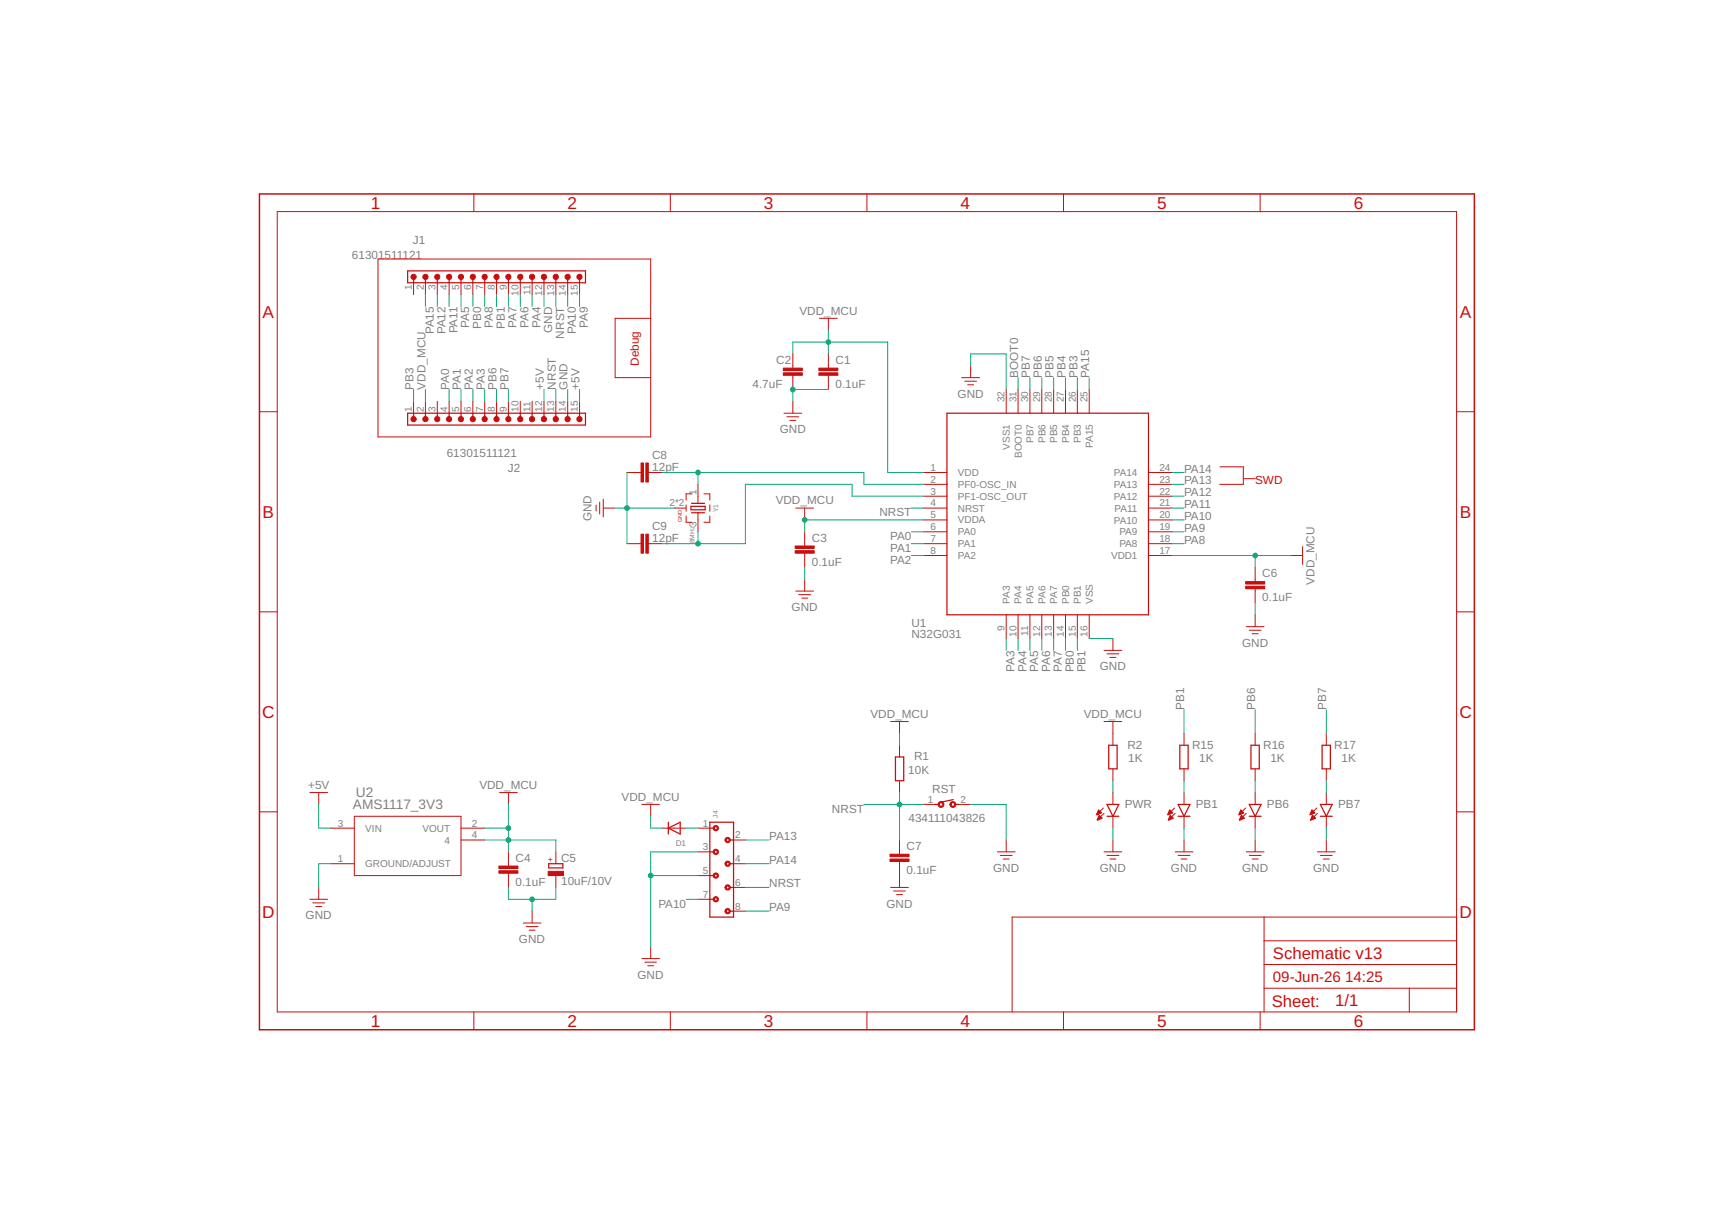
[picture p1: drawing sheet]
<svg xmlns="http://www.w3.org/2000/svg" width="297mm" height="210mm" viewBox="0 0 297 210" stroke-linecap="round" stroke-linejoin="round" font-family="sans-serif">
<g fill="none" stroke="#c90d0c" stroke-width=".17">
<path d="M47.5 36.3h202.2v137.1h-202.2zM81.2 33.2v3.1M114.9 33.2v3.1M148.6 33.2v3.1M182.3 33.2v3.1M216 33.2v3.1M64.8 44.4h46.7v30.5h-46.7zM70.9 48.5v2M72.9 48.5v2M75 48.5v2M77 48.5v2M79 48.5v2"/>
<path d="M81 48.5v2M83.1 48.5v2M85.1 48.5v2M87.1 48.5v2M89.2 48.5v2M91.2 48.5v2M93.2 48.5v2M95.3 48.5v2M97.3 48.5v2M99.3 48.5v2M111.5 54.5h-6.1v10.2h6.1M140.5 54.5h3"/>
<path d="M142 54.5v2.1M44.5 70.5h3M70.9 68.8v2M72.9 68.8v2M75 68.8v2M77 68.8v2M79 68.8v2M81 68.8v2M83.1 68.8v2M85.1 68.8v2M87.1 68.8v2M89.2 68.8v2"/>
<path d="M91.2 68.8v2M93.2 68.8v2M95.3 68.8v2M97.3 68.8v2M99.3 68.8v2M134.4 70.8h3M134.9 71.4h2M135.4 72h1M135.9 60.6v2.5M135.9 64.3v2.4M135.9 68.8v2M142 60.6v2.5"/>
<path d="M142 64.3v2.4M164.8 64.7h3.1M165.4 65.3h2M165.9 65.9h1M166.4 62.7v2M172.5 66.7v4.1M174.5 66.7v4.1M176.5 66.7v4.1M178.6 66.7v4.1M180.6 66.7v4.1M182.6 66.7v4.1M184.7 66.7v4.1"/>
<path d="M186.7 66.7v4.1M209.1 80h4v3h-4.1M249.7 70.5h3M102.2 86.6v1M102.8 86v2.1M103.4 87.1h2M103.4 85.5v3.1M107.5 81h2.4M107.5 93.2h2.4M111.1 81h2.4M111.1 93.2h2.4M115.6 87.1h2"/>
<path d="M117.6 86.5v1.1M117.6 88.4v1.1h1M118.6 84.6h-1v1.1M119.6 83v3.3M119.6 87.9v3.2M120.6 84.6h1.1v1.1M121.7 86.5v1.1M121.7 88.4v1.1h-1.1M136.4 87.1h3M137.9 87.1v2M137.9 91.1v2.5M137.9 94.8v2.4"/>
<path d="M137.9 99.3v2M158.2 83h4.1M158.2 81h4.1M158.2 85h4.1M158.2 87.1h4.1M158.2 89.1h4.1M158.2 91.1h4.1M158.2 93.2h4.1M158.2 95.2h4.1M196.8 83h4.1M196.8 81h4.1M196.8 85h4.1"/>
<path d="M196.8 87.1h4.1M196.8 89.1h4.1M196.8 91.1h4.1M196.8 93.2h4.1M196.8 95.2h4.1M213.1 82h2M215.1 97.2v2.5M221.2 95.2h2.1M223.3 93.7v3M44.5 104.8h3M136.4 101.3h3M136.9 101.9h2"/>
<path d="M137.4 102.5h1M172.5 105.3v4.1M174.5 105.3v4.1M176.5 105.3v4.1M178.6 105.3v4.1M180.6 105.3v4.1M182.6 105.3v4.1M184.7 105.3v4.1M186.7 105.3v4.1M189.2 111.4h3.1M189.7 112h2.1M190.2 112.6h1.1"/>
<path d="M190.8 109.4v2M213.6 107.4h3.1M214.1 108h2.1M214.6 108.6h1M215.1 100.9v2.4M215.1 105.3v2.1M249.7 104.8h3M44.5 139.1h3M53.1 135.8h3.1M54.6 135.8v2M60.7 139.9h18.3v10.1h-18.3zM85.6 135.8h3.1"/>
<path d="M87.1 135.8v2M110 137.8h3M111.5 137.8v2.1M152.7 123.6h3M154.2 123.6v2.1M154.2 127.7v2M154.2 133.8v2M158.2 137.8h2.1M164.3 137.8h2.1M189.1 138.5l-1.1 1.1M189.2 123.6h3.1M189.2 139.4l-1.1 1.1"/>
<path d="M190.8 123.6v4.1M190.8 131.7v2.1M190.8 135.8v2M190.8 139.9v2M201.3 138.5l-1.1 1.1M201.4 139.4l-1.1 1.1M202.9 125.7v2M202.9 131.7v2.1M202.9 135.8v2M202.9 139.9v2M213.5 138.5l-1.1 1.1M213.6 139.4l-1.1 1.1"/>
<path d="M215.1 125.7v2M215.1 131.7v2.1M215.1 135.8v2M215.1 139.9v2M225.7 138.5l-1.1 1.1M225.8 139.4l-1.1 1.1M227.3 125.7v2M227.3 131.7v2.1M227.3 135.8v2M227.3 139.9v2M249.7 139.1h3M53.1 154.1h3.1"/>
<path d="M53.6 154.7h2M54.1 155.3h1M54.6 152.1v2M56.7 148h4M56.7 141.9h4M79 141.9h4.1M79 143.9h4.1M87.1 146v2.4M87.1 149.6v2.5M89.7 158.2h3M90.2 158.8h2M90.7 159.4h1"/>
<path d="M91.2 156.1v2.1M95.3 146v2M95.3 150v2.1M113.5 141.9h4.1M119.6 146h2.1M119.6 141.9h2.1M119.6 150h2.1M119.6 154.1h2.1M125.7 152.1h2.1M125.7 148h2.1M125.7 143.9h2.1M125.7 156.1h2.1"/>
<path d="M152.7 152.1h3M153.2 152.7h2M153.7 153.3h1M154.2 143.9v2.5M154.2 147.6v4.5M170.9 146h3.1M171.4 146.6h2.1M172 147.2h1M172.5 143.9v2.1M189.2 146h3.1M189.7 146.6h2.1M190.2 147.2h1.1"/>
<path d="M190.8 143.9v2.1M201.4 146h3.1M201.9 146.6h2.1M202.4 147.2h1.1M202.9 143.9v2.1M213.6 146h3.1M214.1 146.6h2.1M214.6 147.2h1M215.1 143.9v2.1M216.7 157.1v16.3M225.8 146h3.1M226.3 146.6h2"/>
<path d="M226.8 147.2h1M227.3 143.9v2.1M249.7 157.1h-76.2v16.3M81.2 173.4v3M110 164.3h3M110.5 164.9h2M111 165.5h1M111.5 162.2v2.1M114.9 173.4v3M148.6 173.4v3M182.3 173.4v3M216 173.4v3"/>
<path d="M216.7 169.3h33M216.7 165.3h33M216.7 161.2h33M241.6 169.3v4.1"/>
</g>
<path d="M44.5 33.2h208.2v143.2h-208.2z" fill="none" stroke="#c90d0c" stroke-width=".25"/>
<g fill="none" stroke="#c90d0c" stroke-width=".21">
<path d="M69.9 46.4h30.5v2.1h-30.5zM70.9 47.4v1.1M72.9 47.4v1.1M75 47.4v1.1M77 47.4v1.1M79 47.4v1.1M81 47.4v1.1M83.1 47.4v1.1M85.1 47.4v1.1M87.1 47.4v1.1M89.2 47.4v1.1M91.2 47.4v1.1"/>
<path d="M93.2 47.4v1.1M95.3 47.4v1.1M97.3 47.4v1.1M99.3 47.4v1.1M69.9 70.8h30.5v2h-30.5zM70.9 70.8v1M72.9 70.8v1M75 70.8v1M77 70.8v1M79 70.8v1M81 70.8v1M83.1 70.8v1"/>
<path d="M85.1 70.8v1M87.1 70.8v1M89.2 70.8v1M91.2 70.8v1M93.2 70.8v1M95.3 70.8v1M97.3 70.8v1M99.3 70.8v1M162.3 70.8h34.5v34.5h-34.5zM118.4 86.8h2.5v.6h-2.5zM118.5 87.9h2.3M118.5 86.3h2.3"/>
<path d="M153.5 129.7h1.4v4.1h-1.4zM160.3 137.8h.6M163.4 137l-2.3 .5M163.7 137.8h.6M189.7 137.8h2.1l-1 2.1zM189.7 139.9h2.1M190 127.7h1.5v4h-1.5zM201.9 137.8h2.1l-1.1 2.1zM201.9 139.9h2.1M202.2 127.7h1.4v4h-1.4zM214.1 137.8h2.1l-1.1 2.1zM214.1 139.9h2.1"/>
<path d="M214.4 127.7h1.4v4h-1.4zM226.3 137.8h2l-1 2.1zM226.3 139.9h2M226.6 127.7h1.4v4h-1.4zM94 148h2.5v.7h-2.5zM114.6 141.9l2-1v2zM114.6 140.9v2M121.7 140.9h4v16.2h-4zM121.7 141.9h.6M121.7 146h.6M121.7 150h.6M121.7 154.1h.6"/>
<path d="M125.1 148h.6M125.1 143.9h.6M125.1 156.1h.6M125.1 152.1h.6"/>
</g>
<g fill="#c90d0c" stroke="#c90d0c" stroke-width=".17">
<path d="M140.4 63.9h3.2v.4h-3.2z"/>
<path d="M140.4 63.1h3.2v.4h-3.2z"/>
<path d="M134.3 63.9h3.2v.4h-3.2z"/>
<path d="M134.3 63.1h3.2v.4h-3.2z"/>
<path d="M136.3 94.4h3.3v.4h-3.3z"/>
<path d="M136.3 93.6h3.3v.4h-3.3z"/>
<path d="M213.5 100.5h3.3v.4h-3.3z"/>
<path d="M213.5 99.7h3.3v.4h-3.3z"/>
<path d="M152.5 147.2h3.3v.4h-3.3z"/>
<path d="M152.5 146.4h3.3v.4h-3.3z"/>
<path d="M85.5 149.2h3.3v.4h-3.3z"/>
<path d="M85.5 148.4h3.3v.4h-3.3z"/>
<path d="M94 149.3h2.6v.7h-2.6z"/>
<path d="M110.7 79.3h.4v3.3h-.4z"/>
<path d="M109.9 79.3h.4v3.3h-.4z"/>
<path d="M110.7 91.5h.4v3.3h-.4z"/>
<path d="M109.9 91.5h.4v3.3h-.4z"/>
</g>
<g fill="#c90d0c" stroke="#c90d0c" stroke-width=".17">
<path d="M161 137.5a.51 .51 0 0 1 .8 .1 .51 .51 0 0 1-.4 .8 .51 .51 0 0 1-.6-.6h.2a.31 .31 0 0 1 .4-.2 .31 .31 0 0 1 .1 .5 .31 .31 0 0 1-.5-.1v-.2h-.2z" fill-rule="evenodd"/>
<path d="M163 137.5a.51 .51 0 0 1 .8 .1 .51 .51 0 0 1-.4 .8 .51 .51 0 0 1-.6-.6h.2a.31 .31 0 0 1 .5-.2 .31 .31 0 0 1 0 .5 .31 .31 0 0 1-.5-.1v-.2h-.2z" fill-rule="evenodd"/>
<path d="M188.3 138.8l.5 .5-.8 .3z" fill-rule="evenodd"/>
<path d="M188.4 139.7l.5 .5-.8 .4z" fill-rule="evenodd"/>
<path d="M200.5 138.8l.5 .5-.8 .3z" fill-rule="evenodd"/>
<path d="M200.6 139.7l.5 .5-.8 .4z" fill-rule="evenodd"/>
<path d="M212.7 138.8l.5 .5-.8 .3z" fill-rule="evenodd"/>
<path d="M212.8 139.7l.5 .5-.8 .4z" fill-rule="evenodd"/>
<path d="M224.9 138.8l.5 .5-.8 .3z" fill-rule="evenodd"/>
<path d="M225 139.7l.5 .5-.8 .4z" fill-rule="evenodd"/>
<path d="M124.4 147.6a.46 .46 0 0 1 .7 .2 .46 .46 0 0 1-.3 .6 .46 .46 0 0 1-.5-.4h.2a.25 .25 0 0 1 .3-.3 .25 .25 0 0 1 .1 .4 .25 .25 0 0 1-.4 0v-.1h-.2z" fill-rule="evenodd"/>
<path d="M124.4 143.6a.46 .46 0 0 1 .7 .1 .46 .46 0 0 1-.3 .7 .46 .46 0 0 1-.5-.5h.2a.25 .25 0 0 1 .3-.2 .25 .25 0 0 1 .1 .4 .25 .25 0 0 1-.4 0v-.2h-.2z" fill-rule="evenodd"/>
<path d="M122.4 141.5a.46 .46 0 0 1 .7 .2 .46 .46 0 0 1-.3 .6 .46 .46 0 0 1-.6-.4h.2a.25 .25 0 0 1 .4-.3 .25 .25 0 0 1 .1 .4 .25 .25 0 0 1-.4 0l-.1-.1h-.2z" fill-rule="evenodd"/>
<path d="M122.4 145.6a.46 .46 0 0 1 .7 .2 .46 .46 0 0 1-.3 .6 .46 .46 0 0 1-.6-.4h.2a.25 .25 0 0 1 .4-.3 .25 .25 0 0 1 .1 .4 .25 .25 0 0 1-.4 0l-.1-.1h-.2z" fill-rule="evenodd"/>
<path d="M124.4 155.8a.46 .46 0 0 1 .7 .1 .46 .46 0 0 1-.3 .7 .46 .46 0 0 1-.5-.5h.2a.25 .25 0 0 1 .3-.3 .25 .25 0 0 1 .1 .4 .25 .25 0 0 1-.4 0l-.2-.1z" fill-rule="evenodd"/>
<path d="M124.4 151.7a.46 .46 0 0 1 .7 .2 .46 .46 0 0 1-.3 .6 .46 .46 0 0 1-.5-.4h.2a.25 .25 0 0 1 .3-.3 .25 .25 0 0 1 .1 .4 .25 .25 0 0 1-.4 0l-.2-.1z" fill-rule="evenodd"/>
<path d="M122.4 149.7a.46 .46 0 0 1 .7 .1 .46 .46 0 0 1-.3 .7 .46 .46 0 0 1-.6-.5h.2a.25 .25 0 0 1 .3-.3 .25 .25 0 0 1 .2 .4 .25 .25 0 0 1-.4 0l-.3-.1z" fill-rule="evenodd"/>
<path d="M122.4 153.7a.46 .46 0 0 1 .7 .2 .46 .46 0 0 1-.3 .6 .46 .46 0 0 1-.6-.4h.2a.25 .25 0 0 1 .3-.3 .25 .25 0 0 1 .2 .4 .25 .25 0 0 1-.4 0l-.3-.1z" fill-rule="evenodd"/>
<circle cx="70.9" cy="47.4" r=".46"/>
<circle cx="72.9" cy="47.4" r=".46"/>
<circle cx="74.9" cy="47.4" r=".46"/>
<circle cx="77" cy="47.4" r=".46"/>
<circle cx="79" cy="47.4" r=".46"/>
<circle cx="81" cy="47.4" r=".46"/>
<circle cx="83.1" cy="47.4" r=".46"/>
<circle cx="85.1" cy="47.4" r=".46"/>
<circle cx="87.1" cy="47.4" r=".46"/>
<circle cx="89.2" cy="47.4" r=".46"/>
<circle cx="91.2" cy="47.4" r=".46"/>
<circle cx="93.2" cy="47.4" r=".46"/>
<circle cx="95.3" cy="47.4" r=".46"/>
<circle cx="97.3" cy="47.4" r=".46"/>
<circle cx="99.3" cy="47.4" r=".46"/>
<circle cx="70.9" cy="71.8" r=".45"/>
<circle cx="72.9" cy="71.8" r=".45"/>
<circle cx="74.9" cy="71.8" r=".45"/>
<circle cx="77" cy="71.8" r=".45"/>
<circle cx="79" cy="71.8" r=".45"/>
<circle cx="81" cy="71.8" r=".45"/>
<circle cx="83.1" cy="71.8" r=".45"/>
<circle cx="85.1" cy="71.8" r=".45"/>
<circle cx="87.1" cy="71.8" r=".45"/>
<circle cx="89.2" cy="71.8" r=".45"/>
<circle cx="91.2" cy="71.8" r=".45"/>
<circle cx="93.2" cy="71.8" r=".45"/>
<circle cx="95.3" cy="71.8" r=".45"/>
<circle cx="97.3" cy="71.8" r=".45"/>
<circle cx="99.3" cy="71.8" r=".45"/>
</g>
<g fill="none" stroke="#0dab76" stroke-width=".17">
<path d="M72.9 50.5v2M75 50.5v2M77 50.5v2M79 50.5v2M81 50.5v2M83.1 50.5v2M85.1 50.5v2M87.1 50.5v2M89.2 50.5v2M91.2 50.5v2M93.2 50.5v2M95.3 50.5v2"/>
<path d="M97.3 50.5v2M99.3 50.5v2M142 56.6v4M70.9 66.7v2.1M72.9 66.7v2.1M77 66.7v2.1M79 66.7v2.1M81 66.7v2.1M83.1 66.7v2.1M85.1 66.7v2.1M87.1 66.7v2.1M93.2 66.7v2.1"/>
<path d="M95.3 66.7v2.1M97.3 66.7v2.1M99.3 66.7v2.1M135.9 60.6v-2h16.2v22.4h6.1M142 66.7h-6.1v2.1M166.4 62.7v-2.1h6.1v6.1M174.5 64.7v2M176.5 64.7v2M178.6 64.7v2M180.6 64.7v2M182.6 64.7v2M184.7 64.7v2"/>
<path d="M186.7 64.7v2M105.4 87.1h10.2M107.5 81v12.2M113.5 81h34.6v2h10.1M119.6 81v2M119.6 91.1v2.1M137.9 97.2v2.1M156.2 87.1h2M156.2 95.2h2M156.2 91.1h2M156.2 93.2h2M158.2 89.1h-20.3v2"/>
<path d="M158.2 85h-12.2v-2h-18.2v10.2h-14.3M200.9 87.1h2M200.9 81h2M200.9 89.1h2M200.9 95.2h20.3M200.9 91.1h2M200.9 93.2h2M200.9 85h2M200.9 83h2M215.1 95.2v2M172.5 109.4v2M174.5 109.4v2"/>
<path d="M176.5 109.4v2M178.6 109.4v2M180.6 109.4v2M182.6 109.4v2M184.7 109.4v2M186.7 109.4h4.1M215.1 103.3v2M54.6 137.8v4.1h2.1M87.1 137.8v8.2M111.5 139.9v2h2M148.1 137.8h10.1M154.2 125.7v2"/>
<path d="M154.2 135.8v8.1M166.4 137.8h6.1v6.1M190.8 133.8v2M202.9 121.6v4.1M202.9 133.8v2M215.1 121.6v4.1M215.1 133.8v2M227.3 121.6v4.1M227.3 133.8v2M56.7 148h-2.1v4.1M83.1 143.9h12.2v2.1M83.1 141.9h4"/>
<path d="M87.1 152.1v2h8.2v-2M91.2 154.1v2M111.5 150h8.1M117.6 154.1h2M117.6 141.9h2M119.6 146h-8.1v16.2M127.8 148h4M127.8 143.9h4M127.8 152.1h4M127.8 156.1h4M190.8 141.9v2M202.9 141.9v2"/>
<path d="M215.1 141.9v2M227.3 141.9v2"/>
</g>
<g fill="#0dab76" stroke="#0dab76" stroke-width=".17">
<circle cx="135.9" cy="66.7" r=".4"/>
<circle cx="111.5" cy="150" r=".4"/>
<circle cx="91.2" cy="154.1" r=".4"/>
<circle cx="107.5" cy="87.1" r=".4"/>
<circle cx="142" cy="58.6" r=".4"/>
<circle cx="137.9" cy="89.1" r=".4"/>
<circle cx="215.1" cy="95.2" r=".4"/>
<circle cx="87.1" cy="143.9" r=".4"/>
<circle cx="87.1" cy="141.9" r=".4"/>
<circle cx="154.2" cy="137.8" r=".4"/>
<circle cx="119.6" cy="81" r=".4"/>
<circle cx="119.6" cy="93.2" r=".4"/>
</g>
<g font-size="2.9" fill="#c90d0c">
<text x="63.6" y="35.8">1</text>
<text x="97.3" y="35.8">2</text>
<text x="130.9" y="35.8">3</text>
<text x="164.6" y="35.8">4</text>
<text x="198.3" y="35.8">5</text>
<text x="232" y="35.8">6</text>
<text x="45" y="54.4">A</text>
<text x="250.2" y="54.4">A</text>
<text x="45" y="88.7">B</text>
<text x="250.2" y="88.7">B</text>
<text x="44.9" y="123">C</text>
<text x="250.1" y="123">C</text>
<text x="44.9" y="157.3">D</text>
<text x="250.1" y="157.3">D</text>
<text x="218.2" y="164.3">Schematic v13</text>
<text x="218" y="172.5">Sheet:</text>
<text x="228.8" y="172.4">1/1</text>
<text x="63.6" y="176">1</text>
<text x="97.3" y="176">2</text>
<text x="130.9" y="176">3</text>
<text x="164.6" y="176">4</text>
<text x="198.3" y="176">5</text>
<text x="232" y="176">6</text>
</g>
<g font-size="2.6" fill="#c90d0c">
<text x="218.2" y="168.3">09-Jun-26</text>
<text x="230.6" y="168.3">14:25</text>
</g>
<g font-size="2.3" fill="#808080">
<text x="61" y="136.6">U2</text>
<text x="60.5" y="138.7">AMS1117_3V3</text>
</g>
<g font-size="2" fill="#808080">
<text x="70.8" y="41.8">J1</text>
<text x="60.3" y="44.4">6130</text>
<text x="64.8" y="44.4">1511121</text>
<text x="137" y="53.9">VDD_MCU</text>
<text x="74.3" y="57.3" transform="rotate(-90 74.3 57.3)">PA15</text>
<text x="76.4" y="57.3" transform="rotate(-90 76.4 57.3)">PA12</text>
<text x="78.4" y="57.1" transform="rotate(-90 78.4 57.1)">PA11</text>
<text x="80.4" y="56.2" transform="rotate(-90 80.4 56.2)">PA5</text>
<text x="82.5" y="56.3" transform="rotate(-90 82.5 56.3)">PB0</text>
<text x="84.5" y="56.2" transform="rotate(-90 84.5 56.2)">PA8</text>
<text x="86.5" y="56.3" transform="rotate(-90 86.5 56.3)">PB1</text>
<text x="88.6" y="56.2" transform="rotate(-90 88.6 56.2)">PA7</text>
<text x="90.6" y="56.2" transform="rotate(-90 90.6 56.2)">PA6</text>
<text x="92.6" y="56.2" transform="rotate(-90 92.6 56.2)">PA4</text>
<text x="94.6" y="57" transform="rotate(-90 94.6 57)">GND</text>
<text x="96.7" y="58" transform="rotate(-90 96.7 58)">NRST</text>
<text x="98.7" y="57.3" transform="rotate(-90 98.7 57.3)">PA10</text>
<text x="100.7" y="56.2" transform="rotate(-90 100.7 56.2)">PA9</text>
<text x="133.1" y="62.4">C2</text>
<text x="143.2" y="62.4">C1</text>
<text x="174.5" y="64.7" transform="rotate(-90 174.5 64.7)">BOOT0</text>
<text x="176.5" y="64.7" transform="rotate(-90 176.5 64.7)">PB7</text>
<text x="178.6" y="64.7" transform="rotate(-90 178.6 64.7)">PB6</text>
<text x="180.6" y="64.7" transform="rotate(-90 180.6 64.7)">PB5</text>
<text x="182.6" y="64.7" transform="rotate(-90 182.6 64.7)">PB4</text>
<text x="184.7" y="64.7" transform="rotate(-90 184.7 64.7)">PB3</text>
<text x="186.7" y="64.7" transform="rotate(-90 186.7 64.7)">PA15</text>
<text x="70.9" y="66.7" transform="rotate(-90 70.9 66.7)">PB3</text>
<text x="72.9" y="66.7" transform="rotate(-90 72.9 66.7)">VDD_MCU</text>
<text x="77" y="66.7" transform="rotate(-90 77 66.7)">PA0</text>
<text x="79" y="66.7" transform="rotate(-90 79 66.7)">PA1</text>
<text x="81" y="66.7" transform="rotate(-90 81 66.7)">PA2</text>
<text x="83.1" y="66.7" transform="rotate(-90 83.1 66.7)">PA3</text>
<text x="85.1" y="66.7" transform="rotate(-90 85.1 66.7)">PB6</text>
<text x="87.1" y="66.7" transform="rotate(-90 87.1 66.7)">PB7</text>
<text x="93.2" y="66.7" transform="rotate(-90 93.2 66.7)">+5V</text>
<text x="95.3" y="66.7" transform="rotate(-90 95.3 66.7)">NRST</text>
<text x="97.3" y="66.7" transform="rotate(-90 97.3 66.7)">GND</text>
<text x="99.3" y="66.7" transform="rotate(-90 99.3 66.7)">+5V</text>
<text x="129" y="66.4">4.7uF</text>
<text x="143.2" y="66.4">0.1uF</text>
<text x="164.1" y="68.2">GND</text>
<text x="133.7" y="74.3">GND</text>
<text x="76.6" y="78.3">61301511121</text>
<text x="87" y="81">J2</text>
<text x="111.8" y="78.6">C8</text>
<text x="111.8" y="80.7">12pF</text>
<text x="202.9" y="83">PA13</text>
<text x="202.9" y="81">PA14</text>
<text x="101.4" y="89.3" transform="rotate(-90 101.4 89.3)">GND</text>
<text x="133" y="86.4">VDD_MCU</text>
<text x="150.7" y="88.5">NRST</text>
<text x="202.9" y="89.1">PA10</text>
<text x="202.9" y="87.1">PA11</text>
<text x="202.9" y="85">PA12</text>
<text x="111.8" y="90.8">C9</text>
<text x="111.8" y="92.8">12pF</text>
<text x="139.1" y="92.8">C3</text>
<text x="152.6" y="92.5">PA0</text>
<text x="152.6" y="94.6">PA1</text>
<text x="202.9" y="93.2">PA8</text>
<text x="202.9" y="91.1">PA9</text>
<text x="139.1" y="96.9">0.1uF</text>
<text x="152.6" y="96.6">PA2</text>
<text x="216.4" y="98.9">C6</text>
<text x="225.3" y="100.2" transform="rotate(-90 225.3 100.2)">VDD_MCU</text>
<text x="135.7" y="104.7">GND</text>
<text x="156.2" y="107.4">U1</text>
<text x="216.4" y="103">0.1uF</text>
<text x="156.2" y="109.4">N32G031</text>
<text x="212.9" y="110.8">GND</text>
<text x="173.9" y="115.1" transform="rotate(-90 173.9 115.1)">PA3</text>
<text x="175.9" y="115.1" transform="rotate(-90 175.9 115.1)">PA4</text>
<text x="177.9" y="115.1" transform="rotate(-90 177.9 115.1)">PA5</text>
<text x="180" y="115.1" transform="rotate(-90 180 115.1)">PA6</text>
<text x="182" y="115.1" transform="rotate(-90 182 115.1)">PA7</text>
<text x="184" y="115.2" transform="rotate(-90 184 115.2)">PB0</text>
<text x="186.1" y="115.2" transform="rotate(-90 186.1 115.2)">PB1</text>
<text x="188.5" y="114.9">GND</text>
<text x="149.2" y="123">VDD_MCU</text>
<text x="185.8" y="123">VDD_MCU</text>
<text x="202.9" y="121.6" transform="rotate(-90 202.9 121.6)">PB1</text>
<text x="215.1" y="121.6" transform="rotate(-90 215.1 121.6)">PB6</text>
<text x="227.3" y="121.6" transform="rotate(-90 227.3 121.6)">PB7</text>
<text x="156.7" y="130.3">R1</text>
<text x="193.2" y="128.3">R2</text>
<text x="193.4" y="130.5">1K</text>
<text x="204.3" y="128.3">R15</text>
<text x="205.6" y="130.5">1K</text>
<text x="216.5" y="128.3">R16</text>
<text x="217.8" y="130.5">1K</text>
<text x="228.7" y="128.3">R17</text>
<text x="229.9" y="130.5">1K</text>
<text x="52.8" y="135.2">+5V</text>
<text x="82.2" y="135.2">VDD_MCU</text>
<text x="106.5" y="137.2">VDD_MCU</text>
<text x="155.7" y="132.6">10K</text>
<text x="159.8" y="135.8">RST</text>
<text x="131.8" y="143.9">PA13</text>
<text x="142.6" y="139.3">NRST</text>
<text x="155.7" y="140.9">434111043826</text>
<text x="192.8" y="138.5">PWR</text>
<text x="205" y="138.5">PB1</text>
<text x="217.2" y="138.5">PB6</text>
<text x="229.4" y="138.5">PB7</text>
<text x="88.4" y="147.7">C4</text>
<text x="96.2" y="147.6">C5</text>
<text x="131.8" y="148">PA14</text>
<text x="155.4" y="149.7">0.1uF</text>
<text x="155.4" y="145.7">C7</text>
<text x="170.2" y="149.4">GND</text>
<text x="188.5" y="149.4">GND</text>
<text x="200.7" y="149.4">GND</text>
<text x="212.9" y="149.4">GND</text>
<text x="225.1" y="149.4">GND</text>
<text x="88.4" y="151.8">0.1uF</text>
<text x="96.2" y="151.7">10uF/10V</text>
<text x="112.8" y="155.5">PA10</text>
<text x="131.8" y="152.1">NRST</text>
<text x="151.9" y="155.5">GND</text>
<text x="52.4" y="157.5">GND</text>
<text x="89" y="161.6">GND</text>
<text x="131.8" y="156.1">PA9</text>
<text x="109.3" y="167.7">GND</text>
</g>
<g font-size="2" fill="#c90d0c">
<text x="109.5" y="62.7" transform="rotate(-90 109.5 62.7)">Debug</text>
<text x="215.1" y="83">SWD</text>
</g>
<g font-size="1.7" fill="#808080">
<text x="70.6" y="49.7" transform="rotate(-90 70.6 49.7)">1</text>
<text x="72.6" y="49.7" transform="rotate(-90 72.6 49.7)">2</text>
<text x="74.7" y="49.7" transform="rotate(-90 74.7 49.7)">3</text>
<text x="76.7" y="49.7" transform="rotate(-90 76.7 49.7)">4</text>
<text x="78.7" y="49.7" transform="rotate(-90 78.7 49.7)">5</text>
<text x="80.8" y="49.7" transform="rotate(-90 80.8 49.7)">6</text>
<text x="82.8" y="49.7" transform="rotate(-90 82.8 49.7)">7</text>
<text x="84.8" y="49.7" transform="rotate(-90 84.8 49.7)">8</text>
<text x="86.9" y="49.7" transform="rotate(-90 86.9 49.7)">9</text>
<text x="88.9" y="50.6" transform="rotate(-90 88.9 50.6)">10</text>
<text x="90.9" y="50.5" transform="rotate(-90 90.9 50.5)">11</text>
<text x="92.9" y="50.6" transform="rotate(-90 92.9 50.6)">12</text>
<text x="95" y="50.6" transform="rotate(-90 95 50.6)">13</text>
<text x="97" y="50.6" transform="rotate(-90 97 50.6)">14</text>
<text x="99" y="50.6" transform="rotate(-90 99 50.6)">15</text>
<text x="70.6" y="70.5" transform="rotate(-90 70.6 70.5)">1</text>
<text x="72.6" y="70.5" transform="rotate(-90 72.6 70.5)">2</text>
<text x="74.7" y="70.5" transform="rotate(-90 74.7 70.5)">3</text>
<text x="76.7" y="70.5" transform="rotate(-90 76.7 70.5)">4</text>
<text x="78.7" y="70.5" transform="rotate(-90 78.7 70.5)">5</text>
<text x="80.8" y="70.5" transform="rotate(-90 80.8 70.5)">6</text>
<text x="82.8" y="70.5" transform="rotate(-90 82.8 70.5)">7</text>
<text x="84.8" y="70.5" transform="rotate(-90 84.8 70.5)">8</text>
<text x="86.9" y="70.5" transform="rotate(-90 86.9 70.5)">9</text>
<text x="88.9" y="70.5" transform="rotate(-90 88.9 70.5)">10</text>
<text x="90.9" y="70.5" transform="rotate(-90 90.9 70.5)">11</text>
<text x="92.9" y="70.5" transform="rotate(-90 92.9 70.5)">12</text>
<text x="95" y="70.5" transform="rotate(-90 95 70.5)">13</text>
<text x="97" y="70.5" transform="rotate(-90 97 70.5)">14</text>
<text x="99" y="70.5" transform="rotate(-90 99 70.5)">15</text>
<text x="172.2" y="68.9" transform="rotate(-90 172.2 68.9)">32</text>
<text x="174.2" y="68.9" transform="rotate(-90 174.2 68.9)">31</text>
<text x="176.2" y="68.9" transform="rotate(-90 176.2 68.9)">30</text>
<text x="178.3" y="68.9" transform="rotate(-90 178.3 68.9)">29</text>
<text x="180.3" y="68.9" transform="rotate(-90 180.3 68.9)">28</text>
<text x="182.3" y="68.9" transform="rotate(-90 182.3 68.9)">27</text>
<text x="184.4" y="68.9" transform="rotate(-90 184.4 68.9)">26</text>
<text x="186.4" y="68.9" transform="rotate(-90 186.4 68.9)">25</text>
<text x="173.1" y="77.1" transform="rotate(-90 173.1 77.1)">VSS1</text>
<text x="177.1" y="75.9" transform="rotate(-90 177.1 75.9)">PB7</text>
<text x="179.2" y="75.9" transform="rotate(-90 179.2 75.9)">PB6</text>
<text x="181.2" y="75.9" transform="rotate(-90 181.2 75.9)">PB5</text>
<text x="183.2" y="75.9" transform="rotate(-90 183.2 75.9)">PB4</text>
<text x="185.3" y="75.9" transform="rotate(-90 185.3 75.9)">PB3</text>
<text x="187.3" y="76.7" transform="rotate(-90 187.3 76.7)">PA15</text>
<text x="159.5" y="80.7">1</text>
<text x="159.5" y="82.7">2</text>
<text x="164.2" y="81.6">VDD</text>
<text x="164.2" y="83.6">PF0-OSC_IN</text>
<text x="175.1" y="78.5" transform="rotate(-90 175.1 78.5)">BOOT0</text>
<text x="190.9" y="83.6">PA13</text>
<text x="190.9" y="81.6">PA14</text>
<text x="198.7" y="82.7">23</text>
<text x="198.7" y="80.7">24</text>
<text x="114.7" y="86.8">2*2</text>
<text x="119.4" y="84.7" transform="rotate(-90 119.4 84.7)">1</text>
<text x="159.5" y="84.7">3</text>
<text x="159.5" y="86.8">4</text>
<text x="159.5" y="88.8">5</text>
<text x="164.2" y="85.6">PF1-OSC_OUT</text>
<text x="164.2" y="87.7">NRST</text>
<text x="164.2" y="89.7">VDDA</text>
<text x="190.9" y="89.7">PA10</text>
<text x="190.9" y="85.6">PA12</text>
<text x="191" y="87.7">PA11</text>
<text x="198.7" y="88.8">20</text>
<text x="198.7" y="86.8">21</text>
<text x="198.7" y="84.7">22</text>
<text x="119.4" y="90.3" transform="rotate(-90 119.4 90.3)">3</text>
<text x="159.5" y="90.8">6</text>
<text x="159.5" y="92.9">7</text>
<text x="159.5" y="94.9">8</text>
<text x="164.2" y="91.7">PA0</text>
<text x="164.2" y="93.8">PA1</text>
<text x="164.2" y="95.8">PA2</text>
<text x="190.4" y="95.8">VDD1</text>
<text x="191.9" y="93.8">PA8</text>
<text x="191.9" y="91.7">PA9</text>
<text x="198.7" y="94.9">17</text>
<text x="198.7" y="92.9">18</text>
<text x="198.7" y="90.8">19</text>
<text x="173.1" y="103.5" transform="rotate(-90 173.1 103.5)">PA3</text>
<text x="175.1" y="103.5" transform="rotate(-90 175.1 103.5)">PA4</text>
<text x="177.1" y="103.5" transform="rotate(-90 177.1 103.5)">PA5</text>
<text x="179.2" y="103.5" transform="rotate(-90 179.2 103.5)">PA6</text>
<text x="181.2" y="103.5" transform="rotate(-90 181.2 103.5)">PA7</text>
<text x="183.2" y="103.5" transform="rotate(-90 183.2 103.5)">PB0</text>
<text x="185.3" y="103.5" transform="rotate(-90 185.3 103.5)">PB1</text>
<text x="187.3" y="103.5" transform="rotate(-90 187.3 103.5)">VSS</text>
<text x="172.2" y="108.2" transform="rotate(-90 172.2 108.2)">9</text>
<text x="174.2" y="109.1" transform="rotate(-90 174.2 109.1)">10</text>
<text x="176.2" y="109" transform="rotate(-90 176.2 109)">11</text>
<text x="178.3" y="109.1" transform="rotate(-90 178.3 109.1)">12</text>
<text x="180.3" y="109.1" transform="rotate(-90 180.3 109.1)">13</text>
<text x="182.3" y="109.1" transform="rotate(-90 182.3 109.1)">14</text>
<text x="184.4" y="109.1" transform="rotate(-90 184.4 109.1)">15</text>
<text x="186.4" y="109.1" transform="rotate(-90 186.4 109.1)">16</text>
<text x="159" y="137.6">1</text>
<text x="164.6" y="137.6">2</text>
<text x="57.9" y="141.6">3</text>
<text x="62.6" y="142.5">VIN</text>
<text x="72.4" y="142.5">VOUT</text>
<text x="80.9" y="141.6">2</text>
<text x="80.9" y="143.7">4</text>
<text x="120.4" y="141.6">1</text>
<text x="126" y="143.7">2</text>
<text x="57.9" y="147.7">1</text>
<text x="62.6" y="148.6">GROUND/ADJUST</text>
<text x="76.2" y="144.6">4</text>
<text x="120.4" y="145.7">3</text>
<text x="120.4" y="149.8">5</text>
<text x="126" y="147.7">4</text>
<text x="120.4" y="153.8">7</text>
<text x="126" y="151.8">6</text>
<text x="126" y="155.8">8</text>
</g>
<text font-size="1.4" fill="#c90d0c" x="94.8" y="147.7" transform="rotate(-90 94.8 147.7)">+</text>
<text font-size="1.4" fill="#808080" x="115.8" y="145">D1</text>
<g font-size="1.1" fill="#808080">
<text x="123.1" y="87.8" transform="rotate(-90 123.1 87.8)">Y1</text>
<text x="119" y="93.1" transform="rotate(-90 119 93.1)">8MHz</text>
<text x="123" y="140.1" transform="rotate(-90 123 140.1)">J4</text>
</g>
<text font-size=".9" fill="#c90d0c" x="116.8" y="89.5" transform="rotate(-90 116.8 89.5)">GND</text>
</svg>
